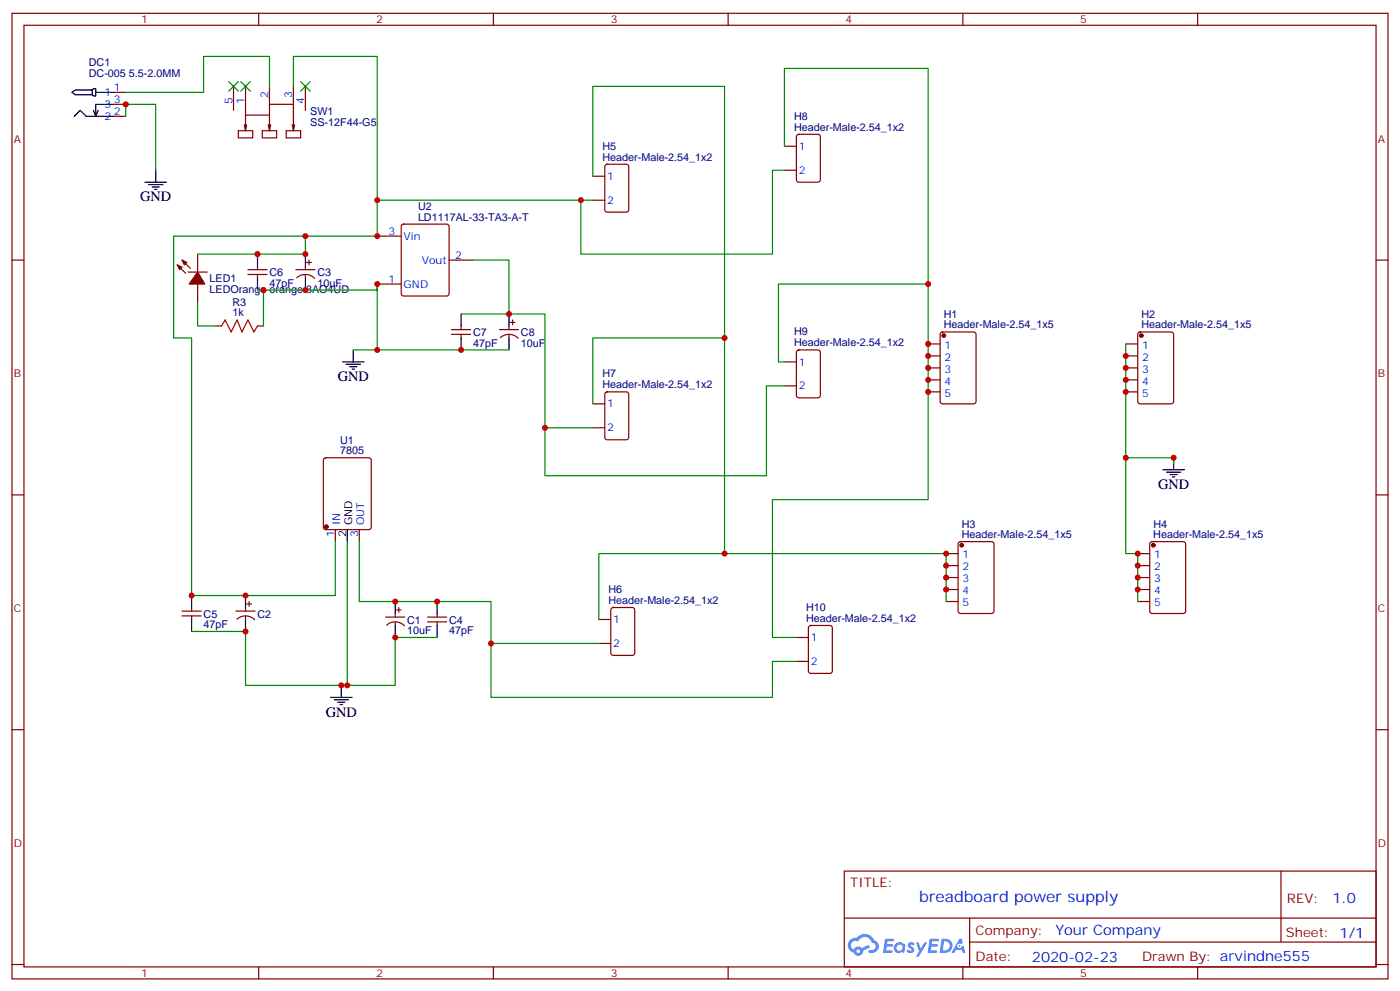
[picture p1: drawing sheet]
<svg xmlns="http://www.w3.org/2000/svg" width="412mm" height="292mm" viewBox="0 0 412 292" stroke-linecap="round" stroke-linejoin="round" font-family="sans-serif">
<g fill="none" stroke="#870000" stroke-width=".35">
<path d="M3.5 3.9h405.4v284.4h-405.4zM7.1 7.4h398.2v277.3h-398.2zM76.2 3.9v3.5M145.3 3.9v3.5M214.5 3.9v3.5M283.6 3.9v3.5M352.8 3.9v3.5M3.5 76.6h3.6M405.3 76.6h3.6M3.5 145.7h3.6M405.3 145.7h3.6M3.5 214.9h3.6"/>
<path d="M405.3 214.9h3.6M248.7 256.5h156.6v28.2h-156.6zM377.3 256.5v20.9M248.7 270.4h156.5M285.6 277.4h119.6M285.6 270.4v14.1M3.5 284h3.6M76.2 284.7v3.6M145.3 284.7v3.6M214.5 284.7v3.6M283.6 284.7v3.6M352.8 284.7v3.6"/>
<path d="M405.3 284h3.6"/>
</g>
<g fill="#5487ff">
<path d="M267.7 277.7a1.22 1.22 0 0 1 1.7 .2l-.4 .6a.47 .47 0 0 0-.3-.4 .47 .47 0 0 0-.5 .2l.1 .2a1.14 1.14 0 0 1 .8 1.8 1.14 1.14 0 0 1-1.9 0l-.2-.2 .5-.6 .7 .5a.29 .29 0 0 0 .3-.3 .29 .29 0 0 0-.2-.3 1.04 1.04 0 0 1-.6-1.7z"/>
<path d="M260.7 276.4h2.4l.3 .2-.2 .5-1.8 .1-.1 .8h1.5l.3 .4-.3 .4h-1.6l-.2 1.1h1.7l.2 .3-.2 .3-2.6 .1z"/>
<path d="M273.8 276.4h2.4l.3 .2-.1 .5-1.8 .1-.2 .8h1.6l.3 .4-.4 .4h-1.6l-.1 1.1h1.7l.2 .3-.2 .3-2.6 .1z"/>
<path d="M282.6 276.4h.7l.3 1.3-.6 .3a.69 .69 0 0 0-1 .3 .69 .69 0 0 0 .4 .9 .69 .69 0 0 0 .9-.6l.5-.2 .6 2.2h-.8l-.2-.9h-1.8l-.5 .9h-.8z"/>
<path d="M269.8 277.5h.8l.6 1.8 1.1-1.8h.9l-2.6 4.2h-.8l.9-1.5z"/>
<path d="M277.4 276.4l-.6 4.2h1.3a2.11 2.11 0 0 0 2.5-2.1 2.11 2.11 0 0 0-2.5-2.1zM278.1 277.2a1.39 1.39 0 0 1 1.7 1.4 1.39 1.39 0 0 1-1.8 1.3h-.3z"/>
<path d="M263.7 278.1a1.54 1.54 0 0 0-.1 2.1 1.54 1.54 0 0 0 2.2 .1l.6 .3 .3-2.3-.2-.3h-.4a1.49 1.49 0 0 0-2.4 .1zM264 279.1a.94 .94 0 0 1 1.8 0 .94 .94 0 0 1-1.8 0z"/>
<path d="M250.4 276.8a2.18 2.18 0 0 0 1.1 3.7 1.44 1.44 0 0 0 1.6 .9 1.44 1.44 0 0 0 1.2-1.4l2-1-.5-.8-1.9 1a1.47 1.47 0 0 0-2.4 .4 1.39 1.39 0 0 1-.7-1.9 1.39 1.39 0 0 1 2-.5 2.12 2.12 0 0 1 2.2-1.3 2.12 2.12 0 0 1 1.9 1.7 1.14 1.14 0 0 1 1.1 1.4 1.14 1.14 0 0 1-1.7 .7 .43 .43 0 0 0-.5 .4 .43 .43 0 0 0 .4 .5 1.98 1.98 0 0 0 2.5-1.2 1.98 1.98 0 0 0-1.2-2.6 3.1 3.1 0 0 0-5.3-.6l-.9 .1zM252.3 280.1a.55 .55 0 0 1 1.1 0 .55 .55 0 0 1-1.1 0z"/>
<circle cx="282.6" cy="278.5" r=".26"/>
</g>
<g fill="none" stroke="#870000" stroke-width=".35">
<path d="M33.5 34.3h3.5M33.5 30.7h3.5M33.5 27.2h3.5M68.8 25.4v7.1M70.2 38.5h4.2v2.1h-4.2zM72 36.7l.3 1.8M72.3 25.4v8.5M72.7 36.7l-.4 1.8M77.3 38.5h4.2v2.1h-4.2zM79 36.7l.4 1.8M79.4 38.5v-7.8h7v7.8M79.4 33.9h-7.1v4.6"/>
<path d="M79.4 25.4v5.3M79.7 36.7l-.3 1.8M84.3 38.5h4.2v2.1h-4.2zM86.1 36.7l.3 1.8M86.4 25.4v5.3M86.8 36.7l-.4 1.8M90 25.4v7.1M234.8 39.8l.5-.3h5.6l.7 .5 .1 13-.5 .6-5.9 .1-.6-.5-.1-12.9zM174.6 51.9h3.6M174.6 58.9h3.6M178.4 48.6l.5-.2h5.6l.7 .4v13l-.5 .6-5.8 .1-.7-.5v-12.9zM231.1 43.1h3.5"/>
<path d="M231.1 50.1h3.5M52.2 78l2.5 2.5M53.6 76.6l2.5 2.5M58.2 74.8v5.3M73 79.4h5.7M75.8 78.4v1M87.1 79.4h5.7M90 78.4v1M90.3 77.3h1.4M91 76.6v1.4M111.1 69.5h7.1M118.4 66.2l.5-.2h12.7l.6 .4 .1 20.1-.5 .6-12.9 .1-.7-.5v-20z"/>
<path d="M132.3 76.6h7M55.4 80.1h5.6M58.2 83.6v5.3M63.5 96h1.8M73 80.8h5.7M75.8 96h1.8M75.8 80.8v1.1M87.4 81.8a3.8 3.8 0 0 1 5.3 .2M90 80.8v1.1M111.1 83.6h7.1M133 98.5h5.6M133 97h5.6"/>
<path d="M135.8 96v1M135.8 98.5v1M147.1 97h5.7M147.4 99.4a3.8 3.8 0 0 1 5.2 .2M149.9 96v1M149.9 98.5v1M150.3 94.9h1.4M151 94.2v1.4M277.2 98l.4-.2h9.2l.7 .4v20l-.4 .7h-9.5l-.6-.4-.1-20zM335.4 98l.4-.2h9.2l.7 .4v20l-.4 .7h-9.5l-.6-.4-.1-20zM174.6 118.9h3.6M178.4 115.6l.5-.2h5.6l.7 .4v13l-.5 .6-5.8 .1-.7-.5v-12.9z"/>
<path d="M231.1 106.6h3.5M231.1 113.6h3.5M234.8 103.3l.5-.3h5.6l.7 .5 .1 13-.5 .6-5.9 .1-.6-.5-.1-12.9zM273.4 101.3h3.5M273.4 104.8h3.5M273.4 108.3h3.5M273.4 111.9h3.5M273.4 115.4h3.5M331.6 101.3h3.5M331.6 104.8h3.5M331.6 108.3h3.5M331.6 111.9h3.5"/>
<path d="M331.6 115.4h3.5M95.5 135l.5-.2h12.7l.6 .4 .1 20.1-.5 .6-12.9 .1-.7-.5-.1-20zM174.6 126h3.6M98.8 156v3.5M105.8 156v3.5M282.5 159.7l.4-.2h9.2l.7 .4v20.1l-.5 .6-9.4 .1-.6-.5-.1-20zM338.9 159.7l.5-.2h9.1l.7 .4v20.1l-.4 .6-9.4 .1-.7-.5v-20zM53.6 180h5.7M56.4 178.9v1.1M69.5 180h5.6M72.3 178.9v1.1M72.7 177.8h1.4"/>
<path d="M73.4 177.1v1.4M116.8 179.6h1.4M117.5 178.9v1.4M180.2 179.1l.4-.2h5.7l.6 .4 .1 13-.5 .6-5.9 .1-.6-.5-.1-12.9zM278.7 163h3.5M278.7 166.5h3.5M278.7 170.1h3.5M278.7 173.6h3.5M278.7 177.1h3.5M335.1 163h3.6M335.1 166.5h3.6M335.1 170.1h3.6"/>
<path d="M335.1 173.6h3.6M335.1 177.1h3.6M53.6 181.4h5.7M56.4 181.4v1M69.8 182.3a3.8 3.8 0 0 1 5.2 .2M72.3 181.4v1M113.6 181.7h5.6M113.9 184.1a3.8 3.8 0 0 1 5.2 .2M116.4 180.7v1M116.4 183.1v1.1M125.9 181.7h5.7M125.9 183.1h5.7"/>
<path d="M128.8 180.7v1M128.8 183.1v1.1M176.4 182.4h3.5M176.4 189.5h3.5M234.6 187.7h3.5M234.6 194.8h3.5M238.4 184.4l.4-.2h5.7l.6 .4 .1 13-.5 .6-5.9 .1-.6-.5-.1-12.9z"/>
</g>
<g fill="#870000" stroke="#870000" stroke-width=".35">
<path d="M53.6 76.6l1.4 .7-.7 .7z"/>
<path d="M52.2 78l1.4 .7-.7 .7z"/>
<path d="M58.2 80.1l2.1 3.5h-4.6z"/>
<circle cx="96.1" cy="155.1" r=".53"/>
<circle cx="278" cy="98.8" r=".53"/>
<circle cx="336.2" cy="98.8" r=".53"/>
<circle cx="283.3" cy="160.5" r=".53"/>
<circle cx="339.7" cy="160.5" r=".53"/>
</g>
<g fill="none" stroke="#000" stroke-width=".35">
<path d="M21.2 27.2l1-.7h5v1.4h-5zM21.9 34.3l1.7-1.8 1.8 1.8h8.1M27.2 26.5l.3-.4h.7v2.2h-.7l-.3-.4M28.2 27.2h5.3M28.9 32.5l-.7 1.8M33.5 30.7h-5.3v3.6l-.7-1.8M42.7 53.7h6.3M43.7 54.4h4.3M44.8 55.1h2.1M45.5 55.8h.7M45.9 50.1v3.6M75.8 74.8v3.6"/>
<path d="M90 74.8v3.6M75.8 81.9v3.5M90 81.9v3.5M135.8 92.5v3.5M135.8 99.5v3.5M149.9 92.5v3.5M149.9 99.5v3.5M100.9 106.6h6.3M102 107.3h4.2M103 108h2.1M103.7 108.7h.7M104.1 103v3.6"/>
<path d="M342.5 138.3h6.4M343.6 139h4.2M344.7 139.7h2.1M345.7 134.8v3.5M102.3 156v3.5M345.4 140.4h.7M56.4 175.4v3.5M72.3 175.4v3.5M116.4 177.1v3.6M128.8 177.1v3.6M56.4 182.4v3.5M72.3 182.4v3.5"/>
<path d="M116.4 184.2v3.5M128.8 184.2v3.5M97.4 205.4h6.3M98.4 206.1h4.3M99.5 206.8h2.1M100.2 207.5h.7M100.5 201.8v3.6"/>
</g>
<path d="M65.3 96l1-1.8 1.8 3.6 1.7-3.6 1.5 3.6 1.7-3.6 1.8 3.6 1-1.8" fill="none" stroke="#a10000" stroke-width=".35"/>
<g fill="none" stroke="#008700" stroke-width=".35">
<path d="M37 34.3v-3.6h8.9v19.4M79.4 25.4v-8.8h-19.4v10.6h-23M86.4 25.4v-8.8h24.7v52.9h-21.1v5.3h-31.8M111.1 58.9h63.5M174.6 51.9v-26.5h38.8v74.1M231.1 43.1v-23h42.3v127h-45.9v40.6h7.1M231.1 50.1h-3.6v24.7h-56.4v-15.9M90 69.5h-38.8v30h5.2v75.9h42.4v-15.9M139.3 76.6h10.6v15.9h-14.1M58.2 88.9v7.1h5.3M75.8 85.4h1.8v10.6M77.6 85.4h33.5v-1.8v19.4h-7"/>
<path d="M149.9 92.5h10.6v33.5h14.1M273.4 83.6h-44.1v23h1.8M111.1 103h38.8M174.6 118.9v-19.4h38.8v63.5M231.1 113.6h-5.3v26.5h-65.3v-14.1M331.6 101.3v61.7h3.5v14.1M331.6 134.8h14.1v1.8M102.3 159.5v42.3h-30v-15.9h-15.9M105.8 159.5v17.6h23v1.8M128.8 177.1h15.8v12.4h31.8M278.7 177.1v-14.1h-102.3v19.4M128.8 187.7h-12.4v14.1h-14.1"/>
<path d="M144.6 189.5v15.9h82.9v-10.6h7.1"/>
</g>
<g fill="#c00">
<circle cx="273.4" cy="115.4" r=".88"/>
<circle cx="160.5" cy="126" r=".88"/>
<circle cx="213.4" cy="163" r=".88"/>
<circle cx="278.7" cy="163" r=".88"/>
<circle cx="111.1" cy="58.9" r=".88"/>
<circle cx="149.9" cy="92.5" r=".88"/>
<circle cx="128.8" cy="177.1" r=".88"/>
<circle cx="116.4" cy="177.1" r=".88"/>
<circle cx="56.4" cy="175.4" r=".88"/>
<circle cx="90" cy="69.5" r=".88"/>
<circle cx="72.3" cy="175.4" r=".88"/>
<circle cx="77.6" cy="85.4" r=".88"/>
<circle cx="111.1" cy="69.5" r=".88"/>
<circle cx="90" cy="74.8" r=".88"/>
<circle cx="75.8" cy="74.8" r=".88"/>
<circle cx="331.6" cy="134.8" r=".88"/>
<circle cx="345.7" cy="134.8" r=".88"/>
<circle cx="278.7" cy="173.6" r=".88"/>
<circle cx="278.7" cy="170.1" r=".88"/>
<circle cx="278.7" cy="166.5" r=".88"/>
<circle cx="37" cy="30.7" r=".88"/>
<circle cx="335.1" cy="166.5" r=".88"/>
<circle cx="335.1" cy="170.1" r=".88"/>
<circle cx="335.1" cy="173.6" r=".88"/>
<circle cx="331.6" cy="104.8" r=".88"/>
<circle cx="331.6" cy="108.3" r=".88"/>
<circle cx="331.6" cy="111.9" r=".88"/>
<circle cx="273.4" cy="104.8" r=".88"/>
<circle cx="273.4" cy="108.3" r=".88"/>
<circle cx="273.4" cy="111.9" r=".88"/>
<circle cx="331.6" cy="115.4" r=".88"/>
<circle cx="335.1" cy="163" r=".88"/>
<circle cx="90" cy="85.4" r=".88"/>
<circle cx="111.1" cy="83.6" r=".88"/>
<circle cx="72.3" cy="185.9" r=".88"/>
<circle cx="100.5" cy="201.8" r=".88"/>
<circle cx="102.3" cy="201.8" r=".88"/>
<circle cx="116.4" cy="187.7" r=".88"/>
<circle cx="111.1" cy="103" r=".88"/>
<circle cx="135.8" cy="103" r=".88"/>
<circle cx="213.4" cy="99.5" r=".88"/>
<circle cx="171.1" cy="58.9" r=".88"/>
<circle cx="144.6" cy="189.5" r=".88"/>
<circle cx="273.4" cy="101.3" r=".88"/>
<circle cx="273.4" cy="83.6" r=".88"/>
</g>
<g fill="#c00" stroke="#008700" stroke-width=".35">
<path d="M67.4 24l2.8 2.8zM67.4 26.8l2.8-2.8z"/>
<path d="M70.9 24l2.8 2.8zM70.9 26.8l2.8-2.8z"/>
<path d="M88.5 24l2.9 2.8zM88.5 26.8l2.9-2.8z"/>
</g>
<text font-size="4.6" fill="#00f" x="270.8" y="265.5">breadboard power supply</text>
<g font-size="4.2">
<text x="41.3" y="59.3">GND</text>
<text x="99.5" y="112.2">GND</text>
<text x="341.1" y="144">GND</text>
<text x="96" y="211">GND</text>
</g>
<g font-size="4.2" fill="#00f">
<text x="392.5" y="265.8">1.0</text>
<text x="310.9" y="275.3">Your Company</text>
<text x="304" y="283.1">2020-02-23</text>
</g>
<g font-size="3.9" fill="#800">
<text x="250.5" y="261.1">TITLE:</text>
<text x="379.1" y="265.8">REV:</text>
<text x="287.4" y="275.3">Company:</text>
<text x="378.7" y="275.9">Sheet: 1/1</text>
<text x="287.4" y="283">Date:</text>
<text x="336.4" y="283.1">Drawn By: arvindne555</text>
</g>
<g font-size="3.2" fill="#800">
<text x="41.6" y="6.9">1</text>
<text x="110.8" y="6.9">2</text>
<text x="179.9" y="6.9">3</text>
<text x="249.1" y="6.9">4</text>
<text x="318.2" y="6.9">5</text>
<text x="4.1" y="42">A</text>
<text x="405.9" y="42">A</text>
<text x="4.1" y="111.2">B</text>
<text x="405.9" y="111.2">B</text>
<text x="4.1" y="180.3">C</text>
<text x="405.9" y="180.3">C</text>
<text x="4.1" y="249.4">D</text>
<text x="405.9" y="249.4">D</text>
<text x="41.6" y="287.7">1</text>
<text x="110.8" y="287.7">2</text>
<text x="179.9" y="287.7">3</text>
<text x="249.1" y="287.7">4</text>
<text x="318.2" y="287.7">5</text>
</g>
<g font-size="3.2" fill="#000080">
<text x="26.2" y="22.6">DC-005 5.5-2.0MM</text>
<text x="26.2" y="19.5">DC1</text>
<text x="91.4" y="33.8">SW1</text>
<text x="233.9" y="35.3">H8</text>
<text x="91.4" y="37">SS-12F44-G5</text>
<text x="233.9" y="38.5">Header-Male-2.54_1x2</text>
<text x="177.5" y="47.3">Header-Male-2.54_1x2</text>
<text x="177.5" y="44.1">H5</text>
<text x="123.1" y="64.9">LD1117AL-33-TA3-A-T</text>
<text x="123.1" y="61.8">U2</text>
<text x="61.7" y="83.1">LED1</text>
<text x="79.4" y="81.2">C6</text>
<text x="93.5" y="81.2">C3</text>
<text x="61.7" y="86.2">LEDOrange orange 3AO4UD</text>
<text x="79.4" y="84.4">47pF</text>
<text x="93.5" y="84.4">10uF</text>
<text x="68.4" y="93.2">1k</text>
<text x="68.5" y="90.1">R3</text>
<text x="278" y="93.6">H1</text>
<text x="336.2" y="93.6">H2</text>
<text x="139.4" y="99">C7</text>
<text x="153.5" y="99">C8</text>
<text x="233.9" y="102">Header-Male-2.54_1x2</text>
<text x="233.9" y="98.8">H9</text>
<text x="278" y="96.7">Header-Male-2.54_1x5</text>
<text x="336.2" y="96.7">Header-Male-2.54_1x5</text>
<text x="139.3" y="102">47pF</text>
<text x="153.5" y="102">10uF</text>
<text x="177.5" y="111.1">H7</text>
<text x="177.5" y="114.3">Header-Male-2.54_1x2</text>
<text x="100.2" y="130.7">U1</text>
<text x="100.2" y="133.7">7805</text>
<text x="283.3" y="155.4">H3</text>
<text x="339.7" y="155.4">H4</text>
<text x="283.3" y="158.4">Header-Male-2.54_1x5</text>
<text x="339.7" y="158.4">Header-Male-2.54_1x5</text>
<text x="179.2" y="177.8">Header-Male-2.54_1x2</text>
<text x="179.2" y="174.6">H6</text>
<text x="237.4" y="179.9">H10</text>
<text x="60" y="184.9">47pF</text>
<text x="60" y="181.9">C5</text>
<text x="75.8" y="181.9">C2</text>
<text x="119.9" y="183.6">C1</text>
<text x="132.3" y="183.6">C4</text>
<text x="237.4" y="183.1">Header-Male-2.54_1x2</text>
<text x="119.9" y="186.7">10uF</text>
<text x="132.3" y="186.7">47pF</text>
</g>
<g font-size="3.2" fill="#00f">
<text x="30.8" y="28.3">1</text>
<text x="33.5" y="26.8">1</text>
<text x="79" y="29" transform="rotate(-90 79 29)">2</text>
<text x="86.1" y="29" transform="rotate(-90 86.1 29)">3</text>
<text x="30.8" y="35.3">2</text>
<text x="30.8" y="31.8">3</text>
<text x="33.5" y="33.9">2</text>
<text x="33.5" y="30.4">3</text>
<text x="68.4" y="30.7" transform="rotate(-90 68.4 30.7)">5</text>
<text x="72" y="30.7" transform="rotate(-90 72 30.7)">1</text>
<text x="89.6" y="30.7" transform="rotate(-90 89.6 30.7)">4</text>
<text x="235.3" y="44.1">1</text>
<text x="178.9" y="53">1</text>
<text x="235.3" y="51.2">2</text>
<text x="178.9" y="60">2</text>
<text x="114.4" y="69.2">3</text>
<text x="118.9" y="70.6">Vin</text>
<text x="124.2" y="77.6">Vout</text>
<text x="134.1" y="76.2">2</text>
<text x="114.4" y="83.3">1</text>
<text x="118.9" y="84.7">GND</text>
<text x="235.3" y="107.6">1</text>
<text x="278.2" y="102.7">1</text>
<text x="278.2" y="106.2">2</text>
<text x="336.4" y="102.7">1</text>
<text x="336.4" y="106.2">2</text>
<text x="278.2" y="109.7">3</text>
<text x="278.2" y="113.3">4</text>
<text x="336.4" y="109.7">3</text>
<text x="336.4" y="113.3">4</text>
<text x="178.9" y="120">1</text>
<text x="235.3" y="114.7">2</text>
<text x="278.2" y="116.8">5</text>
<text x="336.4" y="116.8">5</text>
<text x="178.9" y="127">2</text>
<text x="100.2" y="154.7" transform="rotate(-90 100.2 154.7)">IN</text>
<text x="107.2" y="154.7" transform="rotate(-90 107.2 154.7)">OUT</text>
<text x="98.4" y="158.2" transform="rotate(-90 98.4 158.2)">1</text>
<text x="105.5" y="158.2" transform="rotate(-90 105.5 158.2)">3</text>
<text x="283.5" y="164.4">1</text>
<text x="283.5" y="168">2</text>
<text x="340" y="164.4">1</text>
<text x="340" y="168">2</text>
<text x="283.5" y="171.5">3</text>
<text x="340" y="171.5">3</text>
<text x="283.5" y="175">4</text>
<text x="283.5" y="178.5">5</text>
<text x="340" y="175">4</text>
<text x="340" y="178.5">5</text>
<text x="180.6" y="183.5">1</text>
<text x="180.6" y="190.5">2</text>
<text x="238.8" y="188.8">1</text>
<text x="238.8" y="195.8">2</text>
</g>
<g font-size="3.2">
<text x="103.7" y="154.7" transform="rotate(-90 103.7 154.7)">GND</text>
<text x="102" y="158.2" transform="rotate(-90 102 158.2)">2</text>
</g>
</svg>
